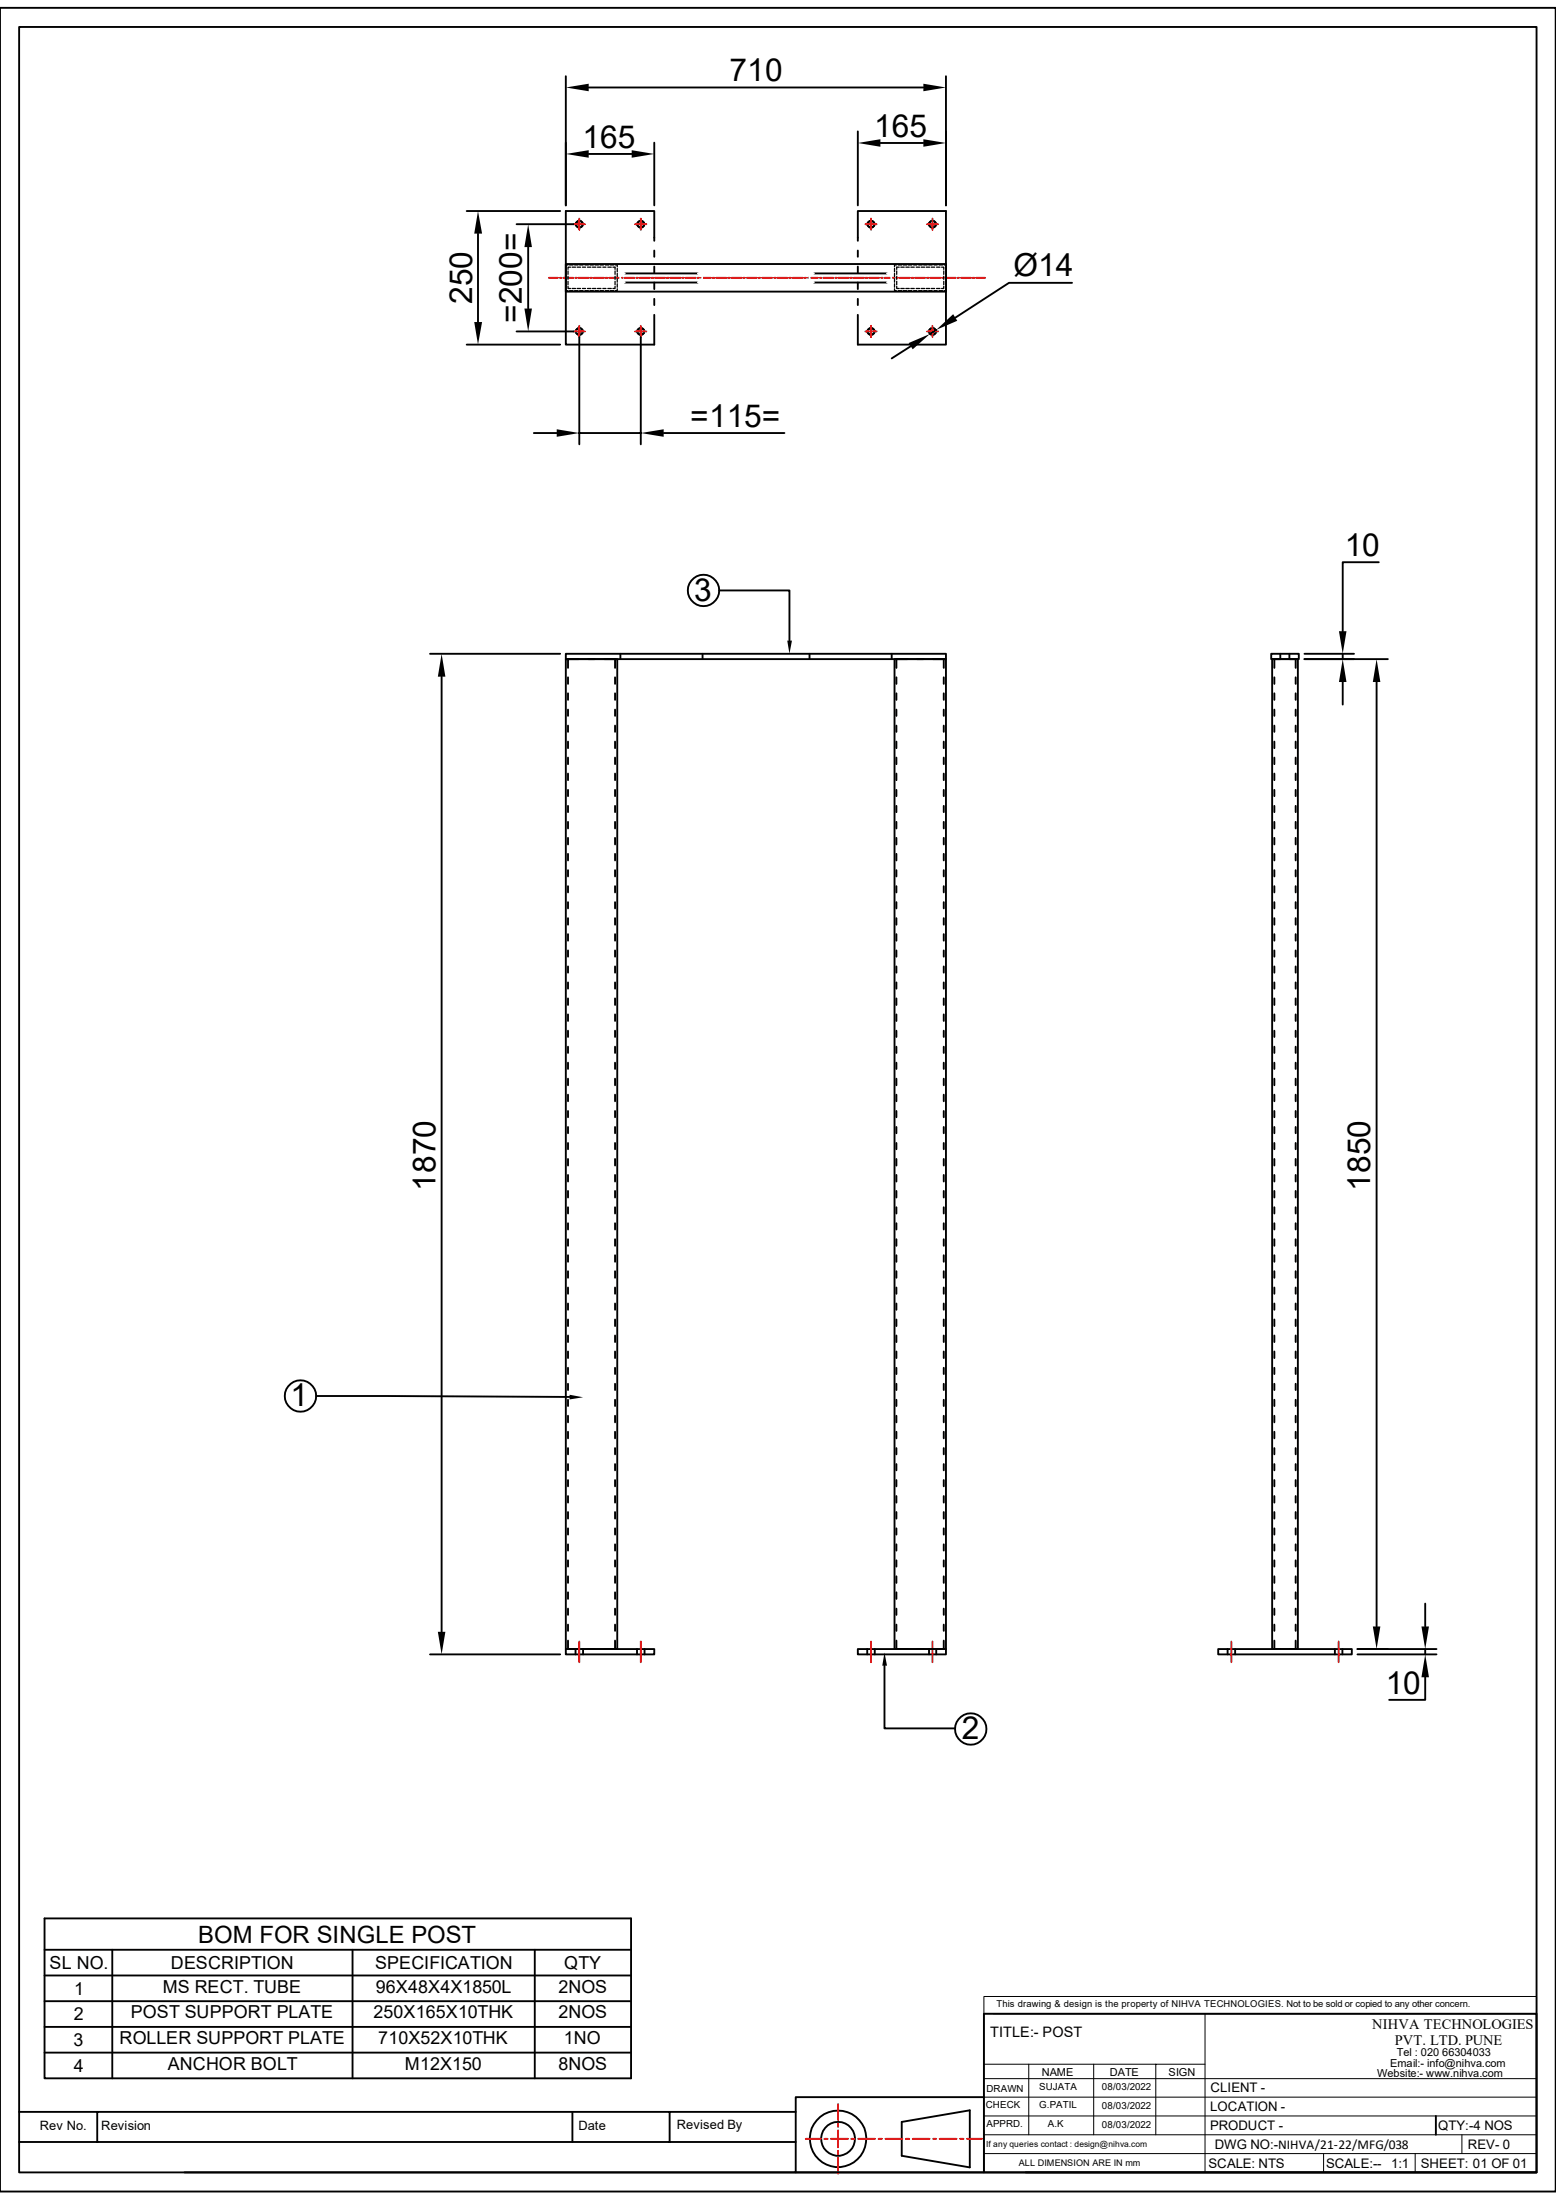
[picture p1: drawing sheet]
<svg xmlns="http://www.w3.org/2000/svg" width="210mm" height="297mm" viewBox="0 0 210 297" stroke-linecap="round" stroke-linejoin="round" font-family="sans-serif">
<g fill="none" stroke="#000" stroke-width=".25">
<path d="M0 1.1h210v294.8h-210zM2.6 3.6h204.8v289.7h-204.8zM76.4 89h6.9v133.6h-6.9zM76.4 88.3h51.3v.7h-51.3zM76.7 91.4v.9M76.7 93.6v.9M76.7 95.8v.8M76.7 98v.8M78.1 89h-1.4v1.2M79.4 89h.9M81.6 89h1.4v1.2M83 91.4v.9"/>
<path d="M83 93.6v.9M83 95.8v.8M83 98v.8M76.7 100.1v.9M76.7 102.3v.9M76.7 104.4v.9M76.7 106.6v.9M76.7 108.8v.8M76.7 111v.8M76.7 113.1v.9M76.7 115.3v.9M76.7 117.5v.8"/>
<path d="M76.7 119.6v.9M83 100.1v.9M83 102.3v.9M83 104.4v.9M83 106.6v.9M83 108.8v.8M83 111v.8M83 113.1v.9M83 115.3v.9M83 117.5v.8M83 119.6v.9M76.7 121.8v.8"/>
<path d="M76.7 124v.8M76.7 126.1v.9M76.7 128.3v.9M76.7 130.5v.8M76.7 132.6v.9M76.7 134.8v.9M76.7 136.9v.9M76.7 139.1v.9M83 121.8v.8M83 124v.8M83 126.1v.9M83 128.3v.9"/>
<path d="M83 130.5v.8M83 132.6v.9M83 134.8v.9M83 136.9v.9M83 139.1v.9M76.7 141.3v.9M76.7 143.5v.8M76.7 145.6v.9M76.7 147.8v.9M76.7 150v.8M76.7 152.1v.9M76.7 154.3v.9"/>
<path d="M76.7 156.5v.9M76.7 158.6v.9M83 141.3v.9M83 143.5v.8M83 145.6v.9M83 147.8v.9M83 150v.8M83 152.1v.9M83 154.3v.9M83 156.5v.9M83 158.6v.9M76.7 160.8v.9"/>
<path d="M76.7 163v.8M76.7 165.1v.9M76.7 167.3v.9M76.7 169.5v.8M76.7 171.6v.9M76.7 173.8v.9M76.7 176v.8M76.7 178.1v.9M83 160.8v.9M83 163v.8M83 165.1v.9M83 167.3v.9"/>
<path d="M83 169.5v.8M83 171.6v.9M83 173.8v.9M83 176v.8M83 178.1v.9M76.7 180.3v.9M76.7 182.5v.8M76.7 184.7v.8M76.7 186.8v.9M76.7 189v.8M76.7 191.1v.9M76.7 193.3v.9"/>
<path d="M76.7 195.5v.8M76.7 197.7v.8M76.7 199.8v.9M83 180.3v.9M83 182.5v.8M83 184.7v.8M83 186.8v.9M83 189v.8M83 191.1v.9M83 193.3v.9M83 195.5v.8M83 197.7v.8"/>
<path d="M83 199.8v.9M76.7 202v.9M76.7 204.1v.9M76.7 206.3v.9M76.7 208.5v.8M76.7 210.7v.8M76.7 212.8v.9M76.7 215v.9M76.7 217.2v.8M76.7 219.3v.9M83 202v.9M83 204.1v.9"/>
<path d="M83 206.3v.9M83 208.5v.8M83 210.7v.8M83 212.8v.9M83 215v.9M83 217.2v.8M83 219.3v.9M76.4 222.6h11.9v.8h-11.9zM76.7 221.5v1.1h1.4M79.4 222.6h.9M83 221.5v1.1h-1.4M138.4 293.3h69"/>
</g>
<path d="M132.8 269.5h74.6v2.4h-74.6zM162.6 271.9h44.8M132.8 288.2h74.6M132.8 285.7h74.6M132.8 283.1h74.6M132.8 280.6h74.6" fill="none" stroke="#000" stroke-width=".13"/>
<path d="M163 272.5h21.7v5.9h-21.7z" fill="#fff"/>
<path d="M132.8 271.9v21.4M132.8 278.7h29.8M134.1 271.9h28.5v21.4M138.9 278.7v9.5M147.6 278.7v9.5M156 278.7v9.5M132.8 290.7h74.6M178.6 290.7v2.6M191 290.7v2.6M197.3 288.2v2.5" fill="none" stroke="#000" stroke-width=".13"/>
<g fill="none" stroke="#000" stroke-width=".25">
<path d="M76.4 10.3v17.4M79.5 11.8h45.1M88.3 19.3v8.4M115.8 17.7v10M118.8 19.3h5.8M127.7 10.3v17.4M63 28.5h12.6M64.5 31.5v12M69.7 30.3h7.7M71.3 33.4v8.3M76.4 35.6h51.3v3.8h-51.3zM79.5 20.8h5.8"/>
<path d="M84.3 38.1h9.9M84.3 36.9h9.9M88.3 32.5v-4h-11.9v18h11.9v-4M88.3 33.8v.9M88.3 36v.9M88.3 38.1v.9M109.9 38.1h9.8M109.9 36.9h9.8M115.8 32.5v-4h11.9v18h-11.9v-4M115.8 33.8v.9M115.8 36v.9M115.8 38.1v.9"/>
<path d="M144.7 38.2h-8.5l-7.3 4.7M63 46.5h12.6M69.7 44.7h7.7M72.1 58.5h3M78.2 45.5v14.5M78.2 58.5h8.3M86.5 45.5v14.5M88.3 40.3v.9M89.6 58.5h16.3M115.8 40.3v.9M122.9 46.7l-2.5 1.7M126.4 44.5l-.9 .6"/>
<path d="M97.1 79.7h9.5v6.8M186.1 75.9h-4.9v9.3M58 88.3h17.6M59.6 91.4v128.9M83.7 88.3v.7M94.8 88.3v.7M109.3 88.3v.7M120.4 88.3v.7M120.7 89h7v133.6h-7zM121 91.4v.9M121 93.6v.9M121 95.8v.8"/>
<path d="M121 98v.8M122.5 89h-1.5v1.2M123.8 89h.8M125.9 89h1.5v1.2M127.4 91.4v.9M127.4 93.6v.9M127.4 95.8v.8M127.4 98v.8M171.6 88.3h3.7v.7h-3.7zM171.7 89h3.5v133.6h-3.5zM172 91.4v.9M172 93.6v.9"/>
<path d="M172 95.8v.8M172 98v.8M172.8 88.3v.7h-.8v1.2M174 88.3v.7M174.1 89h.8v1.2M174.9 91.4v.9M174.9 93.6v.9M174.9 95.8v.8M174.9 98v.8M176.1 89h11.2M176.1 88.3h6.7M181.2 88.3v.7"/>
<path d="M181.2 92.1v3M185.8 92.1v127.5M121 100.1v.9M121 102.3v.9M121 104.4v.9M121 106.6v.9M121 108.8v.8M121 111v.8M121 113.1v.9M121 115.3v.9M121 117.5v.8M121 119.6v.9"/>
<path d="M127.4 100.1v.9M127.4 102.3v.9M127.4 104.4v.9M127.4 106.6v.9M127.4 108.8v.8M127.4 111v.8M127.4 113.1v.9M127.4 115.3v.9M127.4 117.5v.8M127.4 119.6v.9M172 100.1v.9M172 102.3v.9"/>
<path d="M172 104.4v.9M172 106.6v.9M172 108.8v.8M172 111v.8M172 113.1v.9M172 115.3v.9M172 117.5v.8M172 119.6v.9M174.9 100.1v.9M174.9 102.3v.9M174.9 104.4v.9M174.9 106.6v.9"/>
<path d="M174.9 108.8v.8M174.9 111v.8M174.9 113.1v.9M174.9 115.3v.9M174.9 117.5v.8M174.9 119.6v.9M121 121.8v.8M121 124v.8M121 126.1v.9M121 128.3v.9M121 130.5v.8M121 132.6v.9"/>
<path d="M121 134.8v.9M121 136.9v.9M121 139.1v.9M127.4 121.8v.8M127.4 124v.8M127.4 126.1v.9M127.4 128.3v.9M127.4 130.5v.8M127.4 132.6v.9M127.4 134.8v.9M127.4 136.9v.9M127.4 139.1v.9"/>
<path d="M172 121.8v.8M172 124v.8M172 126.1v.9M172 128.3v.9M172 130.5v.8M172 132.6v.9M172 134.8v.9M172 136.9v.9M172 139.1v.9M174.9 121.8v.8M174.9 124v.8M174.9 126.1v.9"/>
<path d="M174.9 128.3v.9M174.9 130.5v.8M174.9 132.6v.9M174.9 134.8v.9M174.9 136.9v.9M174.9 139.1v.9M121 141.3v.9M121 143.5v.8M121 145.6v.9M121 147.8v.9M121 150v.8M121 152.1v.9"/>
<path d="M121 154.3v.9M121 156.5v.9M121 158.6v.9M127.4 141.3v.9M127.4 143.5v.8M127.4 145.6v.9M127.4 147.8v.9M127.4 150v.8M127.4 152.1v.9M127.4 154.3v.9M127.4 156.5v.9M127.4 158.6v.9"/>
<path d="M172 141.3v.9M172 143.5v.8M172 145.6v.9M172 147.8v.9M172 150v.8M172 152.1v.9M172 154.3v.9M172 156.5v.9M172 158.6v.9M174.9 141.3v.9M174.9 143.5v.8M174.9 145.6v.9"/>
<path d="M174.9 147.8v.9M174.9 150v.8M174.9 152.1v.9M174.9 154.3v.9M174.9 156.5v.9M174.9 158.6v.9M121 160.8v.9M121 163v.8M121 165.1v.9M121 167.3v.9M121 169.5v.8M121 171.6v.9"/>
<path d="M121 173.8v.9M121 176v.8M121 178.1v.9M127.4 160.8v.9M127.4 163v.8M127.4 165.1v.9M127.4 167.3v.9M127.4 169.5v.8M127.4 171.6v.9M127.4 173.8v.9M127.4 176v.8M127.4 178.1v.9"/>
<path d="M172 160.8v.9M172 163v.8M172 165.1v.9M172 167.3v.9M172 169.5v.8M172 171.6v.9M172 173.8v.9M172 176v.8M172 178.1v.9M174.9 160.8v.9M174.9 163v.8M174.9 165.1v.9"/>
<path d="M174.9 167.3v.9M174.9 169.5v.8M174.9 171.6v.9M174.9 173.8v.9M174.9 176v.8M174.9 178.1v.9M42.7 188.5l34.2 .1M121 180.3v.9M121 182.5v.8M121 184.7v.8M121 186.8v.9M121 189v.8"/>
<path d="M121 191.1v.9M121 193.3v.9M121 195.5v.8M121 197.7v.8M121 199.8v.9M127.4 180.3v.9M127.4 182.5v.8M127.4 184.7v.8M127.4 186.8v.9M127.4 189v.8M127.4 191.1v.9M127.4 193.3v.9"/>
<path d="M127.4 195.5v.8M127.4 197.7v.8M127.4 199.8v.9M172 180.3v.9M172 182.5v.8M172 184.7v.8M172 186.8v.9M172 189v.8M172 191.1v.9M172 193.3v.9M172 195.5v.8M172 197.7v.8"/>
<path d="M172 199.8v.9M174.9 180.3v.9M174.9 182.5v.8M174.9 184.7v.8M174.9 186.8v.9M174.9 189v.8M174.9 191.1v.9M174.9 193.3v.9M174.9 195.5v.8M174.9 197.7v.8M174.9 199.8v.9M121 202v.9"/>
<path d="M121 204.1v.9M121 206.3v.9M121 208.5v.8M121 210.7v.8M121 212.8v.9M121 215v.9M121 217.2v.8M121 219.3v.9M127.4 202v.9M127.4 204.1v.9M127.4 206.3v.9M127.4 208.5v.8"/>
<path d="M127.4 210.7v.8M127.4 212.8v.9M127.4 215v.9M127.4 217.2v.8M127.4 219.3v.9M172 202v.9M172 204.1v.9M172 206.3v.9M172 208.5v.8M172 210.7v.8M172 212.8v.9M172 215v.9"/>
<path d="M172 217.2v.8M172 219.3v.9M174.9 202v.9M174.9 204.1v.9M174.9 206.3v.9M174.9 208.5v.8M174.9 210.7v.8M174.9 212.8v.9M174.9 215v.9M174.9 217.2v.8M174.9 219.3v.9M192.4 216.5v3.1"/>
<path d="M58 223.4h17.6M77.7 222.6v.8M78.7 222.6v.8M86 222.6v.8M87 222.6v.8M115.8 222.6h11.9v.8h-11.9zM117.1 222.6v.8M118.1 222.6v.8M119.4 224.9v8.4h9.5M121 221.5v1.1h1.5M123.8 222.6h.8M125.4 222.6v.8"/>
<path d="M126.4 222.6v.8M127.4 221.5v1.1h-1.5M164.4 222.6h18.1v.8h-18.1zM165.7 222.6v.8M166.7 222.6v.8M172 221.5v1.1h.8M174.9 221.5v1.1h-.8M180.2 222.6v.8M181.2 222.6v.8M183.2 223.4h10.7M183.2 222.6h10.7M192.4 226.4v3.1h-4.9"/>
<path d="M192.4 222.6v.8M6 259h79.2v21.6h-79.2zM6 263.2h79.2M6 266.7h79.2M6 270.2h79.2M6 273.6h79.2M6 277.1h79.2M15.2 263.2v17.4M47.6 263.2v17.4M72.2 263.2v17.4M132.8 271.9h74.6v21.4h-74.6zM2.6 289.2h104.8"/>
<path d="M2.6 285.1h104.8M13.1 285.1v4.1M77.3 285.1v4.1M90.4 285.1v4.1M107.4 293.3h25.4M121.7 286.5l9.2-1.6v7.7l-9.2-1.6zM132.8 283.1h-25.4v10.2h-82.5M193.8 285.7v2.5"/>
<circle cx="78.2" cy="30.3" r=".46"/>
<circle cx="86.5" cy="30.3" r=".46"/>
<circle cx="117.6" cy="30.3" r=".46"/>
<circle cx="125.9" cy="30.3" r=".46"/>
<circle cx="78.2" cy="44.7" r=".46"/>
<circle cx="86.5" cy="44.7" r=".46"/>
<circle cx="117.6" cy="44.7" r=".46"/>
<circle cx="125.9" cy="44.7" r=".46"/>
<circle cx="95" cy="79.7" r="2.12"/>
<circle cx="40.6" cy="188.5" r="2.12"/>
<circle cx="131" cy="233.4" r="2.12"/>
<circle cx="113.1" cy="288.8" r="3.8"/>
<circle cx="113.1" cy="288.8" r="2.29"/>
</g>
<g fill="none" stroke="#f00" stroke-width=".25">
<path d="M74.1 37.5h1.2M75.6 37.5h.2M76 37.5h1.4M77.4 30.3h.7M77.6 37.5h.3M78.1 37.5h1.4M78.1 30.3h.1M78.2 29.5v.7M78.2 30.2v.2M78.2 30.4v.6M78.3 30.3h.7M79.7 37.5h.2"/>
<path d="M80.1 37.5h1.4M81.7 37.5h.3M82.2 37.5h1.4M83.8 37.5h.2M84.3 37.5h1.3M85.7 30.3h.7M85.9 37.5h.2M86.3 37.5h1.4M86.4 30.3h.2M86.5 29.5v.7M86.5 30.2v.2M86.5 30.4v.6"/>
<path d="M86.6 30.3h.6M87.9 37.5h.3M88.4 37.5h1.4M90 37.5h.3M90.5 37.5h1.4M92.1 37.5h.2M92.5 37.5h1.4M94.1 37.5h.3M94.6 37.5h1.4M96.2 37.5h.2M96.6 37.5h1.4M98.3 37.5h.2"/>
<path d="M98.7 37.5h1.4M100.3 37.5h.2M100.8 37.5h1.4M102.4 37.5h.2M102.9 37.5h1.3M104.5 37.5h.2M104.9 37.5h1.4M106.5 37.5h.3M107 37.5h1.4M108.6 37.5h.2M109.1 37.5h1.3M110.7 37.5h.2"/>
<path d="M111.1 37.5h1.4M112.7 37.5h.2M113.2 37.5h1.4M114.8 37.5h.2M115.2 37.5h1.4M116.8 30.3h.7M116.8 37.5h.3M117.3 37.5h1.4M117.5 30.3h.1M117.6 29.5v.7M117.6 30.2v.2M117.6 30.4v.6"/>
<path d="M117.7 30.3h.6M118.9 37.5h.2M119.4 37.5h1.3M121 37.5h.2M121.4 37.5h1.4M123 37.5h.3M123.5 37.5h1.4M125.1 37.5h.2M125.1 30.3h.7M125.6 37.5h1.4M125.8 30.3h.1M125.9 29.5v.7"/>
<path d="M125.9 30.2v.2M125.9 30.4v.6M126 30.3h.6M127.2 37.5h.2M127.6 37.5h1.4M129.2 37.5h.3M129.7 37.5h1.4M131.3 37.5h.2M131.7 37.5h1.3M77.4 44.7h.7M78.1 44.7h.1M78.2 44v.6"/>
<path d="M78.2 44.7v.1M78.2 44.8v.7M78.3 44.7h.7M85.7 44.7h.7M86.4 44.7h.2M86.5 44v.6M86.5 44.7v.1M86.5 44.8v.7M86.6 44.7h.6M116.8 44.7h.7M117.5 44.7h.1M117.6 44v.6"/>
<path d="M117.6 44.7v.1M117.6 44.8v.7M117.7 44.7h.6M125.1 44.7h.7M125.8 44.7h.1M125.9 44v.6M125.9 44.7v.1M125.9 44.8v.7M126 44.7h.6M78.2 221.6v2.8M86.5 221.6v2.8M117.6 221.6v2.8"/>
<path d="M125.9 221.6v2.8M166.2 221.6v2.8M180.7 221.6v2.8M108.8 288.8h2M111.3 288.8h.4M112.1 288.8h2.4M113.1 284.1v2.1M113.1 286.7v.4M113.1 287.6v2.3M113.1 290.4v.4M113.1 291.3v2.2M114.9 288.8h.5"/>
<path d="M115.8 288.8h2.3M118.6 288.8h.4M119.5 288.8h2.3M122.3 288.8h.4M123.2 288.8h2.3M125.9 288.8h.5M126.8 288.8h2.3M129.6 288.8h.4M130.5 288.8h2"/>
</g>
<g fill="#000">
<path d="M76.4 11.8l3.1-.5v1zM115.8 19.3l3-.5v1zM124.6 11.3l3.1 .5-3.1 .5zM124.6 18.8l3.1 .5-3.1 .5zM64.5 28.5l.6 3h-1.1zM71.3 30.3l.5 3.1h-1zM76.4 20.8l3.1-.5v1zM85.3 20.3l3 .5-3 .5zM64 43.5h1.1l-.6 3zM70.8 41.7h1l-.5 3zM75.1 58l3.1 .5-3.1 .5zM86.5 58.5l3.1-.5v1z"/>
<path d="M122.6 46.3l2.9-1.2-2.3 2.1zM126.4 44.5l2.3-2.1 .5 .9zM59.6 88.3l.5 3.1h-1zM106.3 86.5h.6l-.3 1.8zM181.2 89l.5 3.1h-1zM180.7 85.2h1l-.5 3.1zM185.8 89l.5 3.1h-1zM76.9 188.3l1.8 .3-1.8 .3zM185.3 219.6h1l-.5 3zM191.9 219.6h1l-.5 3zM59.1 220.3h1l-.5 3.1zM119.4 223.1l.3 1.8h-.6z"/>
<path d="M192.4 223.4l.5 3h-1z"/>
</g>
<path d="M84.3 36.9a.59 .59 0 0 0-.6 .6 .59 .59 0 0 0 .6 .6M94.2 36.9a.59 .59 0 0 1 .6 .6 .59 .59 0 0 1-.6 .6M109.9 36.9a.59 .59 0 0 0-.7 .6 .59 .59 0 0 0 .7 .6M119.7 36.9a.59 .59 0 0 1 .6 .6 .59 .59 0 0 1-.6 .6" fill="none" stroke="#fff" stroke-width=".25"/>
<g fill="none" stroke="#000" stroke-width=".17">
<path d="M76.4 39v.2h.3M76.4 36.2v.5M76.4 36.9v.5M76.4 37.6v.5M76.4 38.3v.5M76.7 35.8h-.3v.2M76.7 38.7v.2h.3M76.7 36.6v.4M76.7 37.3v.4M76.7 38v.4M76.9 39.2h.4M76.9 35.8h.4"/>
<path d="M77 36.1h-.3v.3M77.2 38.9h.5M77.2 36.1h.5M77.6 39.2h.4M77.6 35.8h.4M77.9 38.9h.5M77.9 36.1h.5M78.2 39.2h.5M78.2 35.8h.5M78.6 38.9h.4M78.6 36.1h.4M79 39.2h.4"/>
<path d="M79 35.8h.4M79.3 36.1h.5M79.3 38.9h.5M79.6 39.2h.5M79.6 35.8h.5M80 36.1h.4M80 38.9h.4M80.3 39.2h.5M80.3 35.8h.5M80.6 36.1h.5M80.6 38.9h.5M81 39.2h.4"/>
<path d="M81 35.8h.4M81.4 38.9h.4M81.4 36.1h.4M81.7 39.2h.5M81.7 35.8h.5M82 36.1h.5M82 38.9h.5M82.4 39.2h.4M82.4 35.8h.4M82.7 36.1h.3v.3M83 38.7v.2h-.3M83 36.6v.4"/>
<path d="M83 37.3v.4M83 38v.4M83.1 35.8h.2v.2M83.3 39v.2h-.2M83.3 36.2v.5M83.3 36.9v.5M83.3 37.6v.5M83.3 38.3v.5M120.7 36.2v.5M120.7 36.9v.5M120.7 37.6v.5M120.7 38.3v.5"/>
<path d="M120.7 39v.2h.3M121 35.8h-.3v.2M121 38.7v.2h.4M121 36.6v.4M121 37.3v.4M121 38v.4M121.2 35.8h.5M121.2 39.2h.5M121.4 36.1h-.4v.3M121.6 38.9h.4M121.6 36.1h.4M121.9 35.8h.5"/>
<path d="M121.9 39.2h.5M122.3 36.1h.4M122.3 38.9h.4M122.6 35.8h.5M122.6 39.2h.5M122.9 38.9h.5M122.9 36.1h.5M123.3 35.8h.4M123.3 39.2h.4M123.7 38.9h.4M123.7 36.1h.4M124 35.8h.5"/>
<path d="M124 39.2h.5M124.3 38.9h.5M124.3 36.1h.5M124.7 35.8h.4M124.7 39.2h.4M125 38.9h.5M125 36.1h.5M125.3 35.8h.5M125.3 39.2h.5M125.7 36.1h.5M125.7 38.9h.5M126.1 35.8h.4"/>
<path d="M126.1 39.2h.4M126.4 38.9h.5M126.4 36.1h.5M126.7 35.8h.5M126.7 39.2h.5M127.1 36.1h.3v.3M127.4 38.7v.2h-.3M127.4 36.6v.4M127.4 37.3v.4M127.4 38v.4M127.4 35.8h.3v.2M127.7 36.2v.5"/>
<path d="M127.7 36.9v.5M127.7 37.6v.5M127.7 38.3v.5M127.7 39v.2h-.3"/>
</g>
<g font-size="4.3">
<text x="98.5" y="11">710</text>
<text x="78.6" y="20">165</text>
<text x="118" y="18.5">165</text>
<text x="63.7" y="41.1" transform="rotate(-90 63.7 41.1)">250</text>
<text x="136.8" y="37.3">Ø14</text>
<text x="70.4" y="43.6" transform="rotate(-90 70.4 43.6)">=200=</text>
<text x="93.2" y="57.7">=115=</text>
<text x="181.5" y="75.1">10</text>
<text x="93.7" y="81.2">3</text>
<text x="58.8" y="160.7" transform="rotate(-90 58.8 160.7)">1870</text>
<text x="185" y="160.7" transform="rotate(-90 185 160.7)">1850</text>
<text x="39.2" y="189.8">1</text>
<text x="187" y="228.7">10</text>
<text x="129.8" y="234.8">2</text>
</g>
<text font-size="3.2" x="26.8" y="262.3">BOM FOR SINGLE POST</text>
<g font-size="2.4">
<text x="6.7" y="265.9">SL NO.</text>
<text x="10" y="269.3">1</text>
<text x="22" y="269">MS RECT. TUBE</text>
<text x="23.1" y="265.9">DESCRIPTION</text>
<text x="50.6" y="265.9">SPECIFICATION</text>
<text x="50.7" y="269">96X48X4X1850L</text>
<text x="75.4" y="269">2NOS</text>
<text x="76.2" y="265.8">QTY</text>
<text x="9.9" y="272.8">2</text>
<text x="16.1" y="276">ROLLER SUPPORT PLATE</text>
<text x="17.7" y="272.5">POST SUPPORT PLATE</text>
<text x="50.4" y="272.5">250X165X10THK</text>
<text x="51" y="276">710X52X10THK</text>
<text x="75.4" y="272.5">2NOS</text>
<text x="76.1" y="276">1NO</text>
<text x="9.9" y="276.2">3</text>
<text x="9.9" y="279.7">4</text>
<text x="22.6" y="279.4">ANCHOR BOLT</text>
<text x="54.6" y="279.4">M12X150</text>
<text x="75.4" y="279.4">8NOS</text>
</g>
<g font-size="1.9">
<text x="133.6" y="275">TITLE:- POST</text>
<text x="185.2" y="273.9">NIHVA TECHNOLOGIES</text>
<text x="188.3" y="276.1">PVT. LTD. PUNE</text>
</g>
<g font-size="1.8">
<text x="163.3" y="287.6">PRODUCT -</text>
<text x="163.3" y="285">LOCATION -</text>
<text x="163.4" y="282.5">CLIENT -</text>
<text x="194.1" y="287.6">QTY:-4 NOS</text>
<text x="163.1" y="292.7">SCALE: NTS</text>
<text x="164" y="290.1">DWG NO:-NIHVA/21-22/MFG/038</text>
<text x="179" y="292.7">SCALE:--</text>
<text x="187.7" y="292.7">1:1</text>
<text x="191.8" y="292.7">SHEET: 01 OF 01</text>
<text x="198.1" y="290.1">REV- 0</text>
</g>
<g font-size="1.7">
<text x="5.4" y="287.5">Rev No.</text>
<text x="13.7" y="287.5">Revision</text>
<text x="78.1" y="287.5">Date</text>
<text x="91.4" y="287.4">Revised By</text>
</g>
<g font-size="1.5">
<text x="140.6" y="280.2">NAME</text>
<text x="149.8" y="280.2">DATE</text>
<text x="157.7" y="280.2">SIGN</text>
<text x="185.9" y="280.4">Website:- www.nihva.com</text>
<text x="187.6" y="279.1">Email:- info@nihva.com</text>
<text x="188.5" y="277.6">Tel : 020 66304033</text>
</g>
<g font-size="1.3">
<text x="134.5" y="271">This drawing &amp; design is the property of NIHVA TECHNOLOGIES. Not to be sold or copied to any other concern.</text>
<text x="133.1" y="284.6">CHECK</text>
<text x="133.1" y="282.4">DRAWN</text>
<text x="133.1" y="287.2">APPRD.</text>
<text x="140.3" y="282.1">SUJATA</text>
<text x="140.3" y="284.6">G.PATIL</text>
<text x="141.4" y="287.2">A.K</text>
<text x="148.7" y="282.1">08/03/2022</text>
<text x="148.7" y="284.7">08/03/2022</text>
<text x="148.7" y="287.3">08/03/2022</text>
</g>
<text font-size="1.2" x="137.5" y="292.4">ALL DIMENSION ARE IN mm</text>
<text font-size="1.1" x="133.1" y="289.8">If any queries contact : design@nihva.com</text>
</svg>
